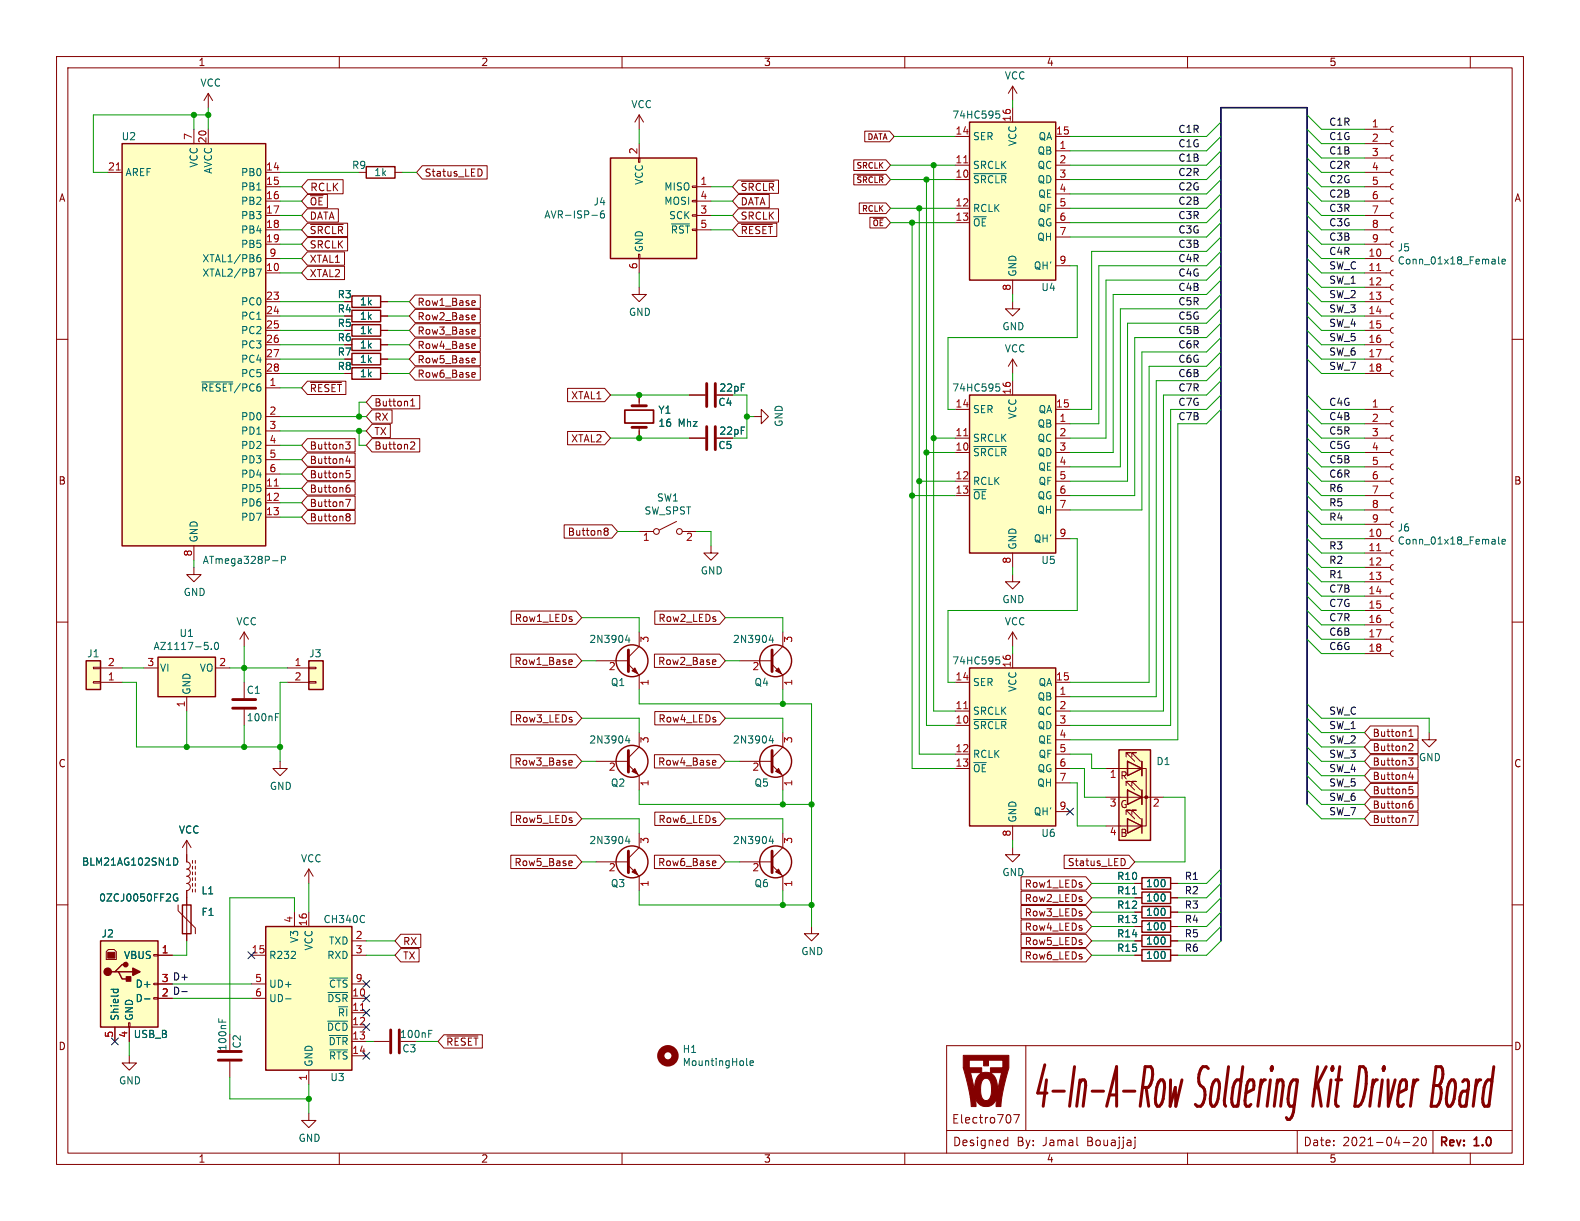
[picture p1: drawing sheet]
<svg xmlns="http://www.w3.org/2000/svg" width="279mm" height="216mm" viewBox="0 0 279 216" stroke-linecap="round" stroke-linejoin="round" font-family="sans-serif">
<g fill="none" stroke="#840000" stroke-width=".18">
<path d="M10 10h259.4v195.9h-259.4zM12 12h255.4v191.9h-255.4zM36.8 16.5l-.7 1.3M36.8 16.5v2.6M36.8 16.5l.8 1.3M60 10v2M110 10v2M160 10v2M179.1 15.2v2.6M179.1 19.1v2.5M179.1 15.2l-.8 1.3M179.1 15.2l.7 1.3"/>
<path d="M210 10v2M260 10v2M19 30.5h2.6M34.3 22.9v2.5M36.8 22.9v2.5M47 30.5h2.5M47 33h2.5M47 38.1h2.5M47 35.6h2.5M54.4 39.5h7.1v2.3h-7.1l-1.1-1.2zM54.4 36.9h5.4v2.4h-5.4l-1.1-1.2zM54.4 34.4h3.5v2.3h-3.5l-1.1-1.1z"/>
<path d="M54.4 31.8h6.3v2.5h-6.3l-1.1-1.3zM54.9 39.7h5.8M69.8 30.5h1.3M74.7 29.3h11.4v2.4h-11.4l-1-1.2zM84.8 29.9a.68 .68 0 0 1 .5 .6 .68 .68 0 0 1-.5 .7M112.9 27.9h.3v.8h-.3zM113 20.3v2.6M113 25.4v2.5M113 20.3l-.7 1.3M113 20.3l.8 1.3M122.4 38h.8v.2h-.8zM122.4 35.4h.8v.3h-.8z"/>
<path d="M122.4 32.9h.8v.2h-.8zM123.2 33h2.5M123.2 38.1h2.5M123.2 35.6h2.5M130.6 34.4h5.4v2.3h-5.4l-1.1-1.1zM130.6 31.8h7.1v2.4h-7.1l-1.1-1.2zM130.6 39.5h6.8v2.3h-6.8l-1.1-1.2zM130.6 36.9h7.1v2.4h-7.1l-1.1-1.2zM131.1 32.1h5.8M131.1 39.7h5.5M151 28.3h5.7l.8 .9-.8 1h-5.7zM151 30.8h5.7l.8 1-.8 .9h-5.7z"/>
<path d="M151.6 31h4.6M151.9 35.9h4.8l.8 .9-.8 1h-4.8zM152.9 23.2h4.4l.8 .9-.8 1h-4.4zM153.8 38.4h2.9l.8 1-.8 .9h-2.9zM168.9 31.8h2.5M168.9 29.2h2.5M168.9 36.8h2.5M168.9 39.4h2.5M168.9 24.1h2.5M186.7 26.7h2.5M186.7 31.8h2.5M186.7 29.2h2.5"/>
<path d="M186.7 36.8h2.5M186.7 39.4h2.5M186.7 24.1h2.5M186.7 34.3h2.5M241.3 30.5h4.6M241.3 33h4.6M241.3 38.1h4.6M241.3 35.6h4.6M241.3 27.9h4.6M241.3 25.4h4.6M241.3 22.9h4.6M246.4 37.6l-.4 .1-.1 .4 .1 .4 .4 .1"/>
<path d="M246.4 35.1l-.4 .1-.1 .3 .1 .4 .4 .2M246.4 32.5l-.4 .1-.1 .4 .1 .4 .4 .1M246.4 30l-.4 .1-.1 .4 .1 .3 .4 .2M246.4 27.4l-.4 .2-.1 .3 .1 .4 .4 .1M246.4 24.9l-.4 .1-.1 .4 .1 .4 .4 .1M246.4 22.4l-.4 .1-.1 .3 .1 .4 .4 .2M10 60h2M47 55.9h2.5M47 58.4h2.5M47 40.6h2.5M47 53.3h2.5M47 48.3h2.5"/>
<path d="M47 45.7h2.5M47 43.2h2.5M54.4 44.5h6.5v2.4h-6.5l-1.1-1.2zM54.4 42h7.1v2.4h-7.1l-1.1-1.2zM54.4 47.1h6.5v2.3h-6.5l-1.1-1.1zM67.3 55.9h1.3M67.3 58.4h1.3M67.3 53.3h1.3M73.4 54.7h11.5v2.4h-11.5l-1-1.2zM73.4 52.2h11.5v2.3h-11.5l-1-1.2zM73.4 59.8h11.5v2.3h-11.5l-1-1.1zM73.4 57.2h11.5v2.4h-11.5l-1-1.2z"/>
<path d="M83.6 53.2h.4v.3l-.6 .1M83.6 55.7l.4 .1v.2l-.6 .1M83.6 58.2l.4 .1v.2l-.6 .2M84 56.5l-.4 .1M84 53.9l-.4 .1M84 59l-.4 .1M112.9 45h.3v.7h-.3zM113 50.8v1.3h1.3l-1.3 1.2-1.2-1.2h1.2M113 45.7v2.6M123.2 40.6h2.5M179.1 53.3v1.3h1.2l-1.2 1.3-1.3-1.3h1.3M179.1 49.5v2.6"/>
<path d="M186.7 41.9h2.5M186.7 47h2.5M241.3 55.9h4.6M241.3 58.4h4.6M241.3 40.6h4.6M241.3 53.3h4.6M241.3 50.8h4.6M241.3 48.3h4.6M241.3 45.7h4.6M241.3 43.2h4.6M246.4 57.9l-.4 .1-.1 .4 .1 .4 .4 .1M246.4 55.4l-.4 .1-.1 .4 .1 .3 .4 .2"/>
<path d="M246.4 52.8l-.4 .2-.1 .3 .1 .4 .4 .1M246.4 50.3l-.4 .1-.1 .4 .1 .4 .4 .1M246.4 47.8l-.4 .1-.1 .3 .1 .4 .4 .2M246.4 45.2l-.4 .1-.1 .4 .1 .4 .4 .1M246.4 42.7l-.4 .1-.1 .4 .1 .3 .4 .2M246.4 40.1l-.4 .2-.1 .3 .1 .4 .4 .1M267.4 60h2M47 61h2.5M47 63.5h2.5M47 66h2.5M47 68.6h2.5M47 73.7h2.5"/>
<path d="M47 76.2h2.5M47 78.7h2.5M54.4 77.6h8.4v2.3h-8.4l-1.1-1.2zM54.4 67.4h6.8v2.4h-6.8l-1.1-1.2zM54.9 67.6h5.5M61.1 78.1h.8l-.4 .5 .3 .1 .1 .5-.2 .2h-.4M65.8 77.6h8.4v2.3h-8.4l-1-1.2zM65.8 69.9h8.4v2.4h-8.4l-1-1.2zM65.8 75h3.2v2.4h-3.2l-1-1.2zM65.8 72.5h3.5v2.3h-3.5l-1-1.1zM67.3 61h1.3M67.3 63.5h1.3"/>
<path d="M67.3 66h1.3M72.6 71.8h.7M72.6 70.9l.4-.4v1.3M72.7 78.2l.4-.1 .2 .4-.7 .9h.7M73.4 62.3h11.5v2.4h-11.5l-1-1.2zM73.4 64.9h11.5v2.3h-11.5l-1-1.2zM83.6 63.3l.4 .1v.2l-.6 .1M83.6 60.8h.4v.3l-.6 .1M83.6 65.9h.4v.3l-.6 .1M84 64.1l-.4 .1M84 66.6l-.4 .1M84 61.6h-.4"/>
<path d="M100.4 76.3h6.5l1 1.2-1 1.1h-6.5zM100.4 68.7h6.5l1 1.2-1 1.1h-6.5zM113 69.9v1.9M113 75.6v1.9M121.9 77.5h2.8M121.9 69.9h2.8M133.3 73.7h1.3v-1.3l1.3 1.3-1.3 1.2v-1.2M168.9 77.5h2.5M168.9 72.4h2.5M179.1 63.5l-.8 1.3M179.1 63.5v2.5M179.1 67.3v2.6"/>
<path d="M179.1 63.5l.7 1.3M186.7 77.5h2.5M186.7 74.9h2.5M186.7 72.4h2.5M241.3 61h4.6M241.3 63.5h4.6M241.3 77.5h4.6M241.3 66h4.6M241.3 74.9h4.6M241.3 72.4h4.6M246.4 65.5l-.4 .2-.1 .3 .1 .4 .4 .1M246.4 63l-.4 .1-.1 .4 .1 .4 .4 .1"/>
<path d="M246.4 60.5l-.4 .1-.1 .3 .1 .4 .4 .2M246.4 79.5l-.4 .1-.1 .4 .1 .4 .4 .1M246.4 77l-.4 .1-.1 .4 .1 .3 .4 .2M246.4 74.4l-.4 .2-.1 .3 .1 .4 .4 .1M246.4 71.9l-.4 .1-.1 .4 .1 .3 .4 .2M34.3 96.5v2.6M47 86.4h2.5M47 88.9h2.5M47 91.4h2.5M47 81.3h2.5M47 83.8h2.5M54.4 87.7h8.4v2.4h-8.4l-1.1-1.2z"/>
<path d="M54.4 90.3h8.4v2.3h-8.4l-1.1-1.2zM54.4 85.2h8.4v2.3h-8.4l-1.1-1.1zM54.4 82.6h8.4v2.4h-8.4l-1.1-1.2zM54.4 80.1h8.4v2.4h-8.4l-1.1-1.2zM61.1 88.3h.9l-.6 1.3M61.2 83.8l.5-.1 .2 .2-.1 .5h-.6M61.2 83.2h.6M61.3 91.3l.1 .1M61.3 90.9l.4-.1 .1 .2 .1 .1-.2 .3M61.3 86.3l.4-.1 .2 .3-.1 .5h-.5M61.4 91.4h.3M61.4 91.4h-.1"/>
<path d="M61.5 80.6l-.3 .9h.8M61.7 91.4l.2 .2-.1 .4-.1 .1-.4-.1M61.8 85.8h-.4l-.2 .3M61.8 81.1v.9M99.8 92.8h8.4l1 1.2-1 1.2h-8.4zM106.9 93.9h.2M106.9 93.4h.4l.2 .1v.2l-.2 .2M107.1 93.9h.2M107.1 93.9l-.2 .1M107.3 93.9l.2 .3v.3l-.2 .2-.4-.1M113 94h2.6M119.6 92.2l-3 1.5"/>
<path d="M120.6 94h2.6M125.7 96.5v1.3h1.3l-1.3 1.3-1.2-1.3h1.2M168.9 87.6h2.5M168.9 85.1h2.5M168.9 80h2.5M179.1 97.8v2.5M186.7 95.3h2.5M186.7 90.2h2.5M186.7 87.6h2.5M186.7 85.1h2.5M186.7 82.6h2.5M186.7 80h2.5"/>
<path d="M241.3 97.8h4.6M241.3 95.3h4.6M241.3 92.7h4.6M241.3 90.2h4.6M241.3 87.6h4.6M241.3 85.1h4.6M241.3 82.6h4.6M241.3 80h4.6M246.4 99.8l-.4 .2-.1 .3 .1 .4 .4 .1M246.4 97.3l-.4 .1-.1 .4 .1 .3 .4 .2M246.4 94.7l-.4 .2-.1 .3 .1 .4 .4 .2M246.4 92.2l-.4 .1-.1 .4 .1 .4 .4 .1"/>
<path d="M246.4 89.7l-.4 .1-.1 .4 .1 .3 .4 .2M246.4 87.1l-.4 .2-.1 .3 .1 .4 .4 .1M246.4 84.6l-.4 .1-.1 .4 .1 .3 .4 .2M246.4 82l-.4 .2-.1 .3 .1 .4 .4 .2M10 110h2M16.5 118h1.3v.2h-1.3zM17.8 118.1h3.8M25.4 118.1h2.5M34.3 100.3v1.3h1.3l-1.3 1.3-1.3-1.3h1.3M38.1 118.1h2.5M43.2 111.8l-.8 1.2M43.2 111.8v2.5"/>
<path d="M43.2 111.8l.7 1.2M50.8 118.1h3.8M54.6 118h1.3v.2h-1.3zM90.3 115.7h11.6l1 1.1-1 1.2h-11.6zM90.4 108h11.5l1 1.2-1 1.2h-11.5zM101 116.7l.2 .3-.6 .1M101.1 117.4l-.1 .1M105.4 116.8h5.7M111.1 117.5l1.9 1.9v2.5M113 111.8v2.5l-1.9 1.9M115.7 115.7h11.6l1 1.1-1 1.2h-11.6zM115.8 108h11.5l1 1.2-1 1.2h-11.5z"/>
<path d="M126.4 116.7l.2 .3-.6 .1M126.5 117.4l-.1 .1M130.8 116.8h5.7M136.5 117.5l1.9 1.9v2.5M138.4 111.8v2.5l-1.9 1.9M179.1 101.6v1.3h1.2l-1.2 1.2-1.3-1.2h1.3M179.1 111.8v2.5M179.1 115.6v2.5M179.1 111.8l-.8 1.2M179.1 111.8l.7 1.2M241.3 115.6h4.6M241.3 113h4.6"/>
<path d="M241.3 110.5h4.6M241.3 108h4.6M241.3 105.4h4.6M241.3 102.9h4.6M241.3 100.3h4.6M246.4 115.1l-.4 .1-.1 .4 .1 .3 .4 .2M246.4 112.5l-.4 .2-.1 .3 .1 .4 .4 .1M246.4 110l-.4 .1-.1 .4 .1 .3 .4 .2M246.4 107.4l-.4 .2-.1 .3 .1 .4 .4 .2M246.4 104.9l-.4 .1-.1 .4 .1 .4 .4 .1M246.4 102.4l-.4 .1-.1 .4 .1 .3 .4 .2M267.4 110h2"/>
<path d="M16.5 120.5h1.3v.3h-1.3zM17.8 120.7h3.8M33 123.2v2.5M43.2 120.7v2.7M43.2 125.5v2.8M49.5 134.6v1.3h1.3l-1.3 1.3-1.2-1.3h1.2M50.8 120.7h3.8M54.6 120.5h1.3v.3h-1.3zM90.3 133.4h11.6l1 1.2-1 1.2h-11.6zM90.4 125.8h11.5l1 1.2-1 1.2h-11.5zM101 134.4l.2 .3-.6 .2M101.1 135.2l-.1 .1"/>
<path d="M105.4 134.6h5.7M111.1 135.3l1.9 1.9v2.5M113 129.5v2.6l-1.9 1.9M115.7 133.4h11.6l1 1.2-1 1.2h-11.6zM115.8 125.8h11.5l1 1.2-1 1.2h-11.5zM126.4 134.4l.2 .3-.6 .2M126.5 135.2l-.1 .1M130.8 134.6h5.7M136.5 135.3l1.9 1.9v2.5M138.4 129.5v2.6l-1.9 1.9M168.9 120.7h2.5M168.9 128.3h2.5"/>
<path d="M168.9 125.7h2.5M168.9 133.4h2.5M168.9 135.9h2.5M186.7 120.7h2.5M186.7 123.2h2.5M186.7 128.3h2.5M186.7 125.7h2.5M186.7 133.4h2.5M186.7 135.9h2.5M186.7 130.8h2.5M186.7 138.4h2.5M195.6 135.9h7.1v10.2h-1"/>
<path d="M199.1 138.9v-.7h.8h-.8l1.6 1.5M199.1 133.9v-.8h.8h-.8l1.6 1.5M199.4 139.7v2.5zM199.4 139.7h.1M199.4 134.6v2.6zM199.4 134.6h.1M200.2 138.9v-.7h.7h-.7l1.5 1.5M200.2 133.9v-.8h.7h-.7l1.5 1.5M201.9 139.7v2.5M201.9 134.6v2.6M242.3 136h8.5v2.3h-8.5l-1-1.1zM242.3 138.5h8.5v2.4h-8.5l-1-1.2z"/>
<path d="M242.3 133.4h8.5v2.4h-8.5l-1-1.2zM242.3 130.9h8.5v2.4h-8.5l-1-1.2zM242.3 128.4h8.5v2.3h-8.5l-1-1.2zM249.1 134h.8l-.5 .5 .4 .1 .1 .4-.3 .3h-.3M249.1 130.2h.8M249.1 129.3l.4-.4v1.3M249.2 131.5h.4l.3 .3-.8 1h.8M249.2 139.6h.4l.3 .2-.2 .5h-.5M249.2 139.1h.6M249.4 136.5l-.3 .9h.8M249.7 137v.8M252.7 129.5v1.3h1.3l-1.3 1.3-1.2-1.3h1.2"/>
<path d="M10 160h2M33 148.6v3.8a.64 .64 0 0 1 .7 .6 .64 .64 0 0 1-.7 .7 .64 .64 0 0 1 .7 .6 .64 .64 0 0 1-.7 .6 .64 .64 0 0 1 .7 .7 .64 .64 0 0 1-.7 .6 .64 .64 0 0 1 .7 .6 .64 .64 0 0 1-.7 .7v8.9M33 148.6l-.7 1.3M33 148.6l.8 1.3M34 152.1v.6M34 153.2v.5M34 154.2v.5M34 155.2v.5M34 156.2v.5M34 157.2v.5M34.5 152.1v.6M34.5 153.2v.5"/>
<path d="M34.5 154.2v.5M34.5 155.2v.5M34.5 156.2v.5M34.5 157.2v.5M54.6 153.7l-.8 1.2M54.6 153.7v2.5M54.6 153.7l.8 1.2M90.3 151.2h11.6l1 1.2-1 1.2h-11.6zM90.4 143.6h11.5l1 1.2-1 1.2h-11.5zM101 152.2l.2 .3-.6 .1M101.1 153l-.1 .1M105.4 152.4h5.7"/>
<path d="M111.1 153l1.9 1.9v2.6M113 147.3v2.6l-1.9 1.9M115.7 151.2h11.6l1 1.2-1 1.2h-11.6zM115.8 143.6h11.5l1 1.2-1 1.2h-11.5zM126.4 152.2l.2 .3-.6 .1M126.5 153l-.1 .1M130.8 152.4h5.7M136.5 153l1.9 1.9v2.6M138.4 147.3v2.6l-1.9 1.9M179.1 149.9v1.2h1.2l-1.2 1.3-1.3-1.3h1.3M179.1 146.1v2.5M180.6 155h11.4l1 1.2-1 1.2h-11.4z"/>
<path d="M180.6 157.6h11.4l1 1.2-1 1.1h-11.4zM186.7 143.5h2.5M188.2 151.2h11.4l1.1 1.2-1.1 1.2h-11.4zM195.6 146.1h6.3M195.6 141h10.1M198.7 151.9l.3 .4-.3 .7M199.1 144v-.7h.8h-.8l1.6 1.5M200.2 144v-.7h.7h-.7l1.5 1.5M200.7 156.2h1.2M200.7 158.8h1.2M207 156.2h1.3M207 158.8h1.3"/>
<path d="M242.3 141.1h8.5v2.3h-8.5l-1-1.2zM242.3 143.6h8.5v2.4h-8.5l-1-1.2zM249.1 144.2h.8l-.5 1.3M249.3 142.2l.3-.1 .3 .3-.2 .4h-.4M249.7 141.6l-.3 .1-.2 .2M267.4 160h2M19.2 167.9h1l.4 .4v1.4h-1.8v-1.4zM27.2 176.4h.7v.3h-.7zM27.2 173.9h.7v.2h-.7zM27.2 168.8h.7v.2h-.7zM27.9 168.9h2.6M27.9 176.5h2.6"/>
<path d="M27.9 174h2.6M31.5 160v1l3 3.1v1M44.4 168.9h2.6M44.4 176.5h2.6M44.4 174h2.6M52.1 161.3v2.5M54.6 161.3v2.5M62.2 166.4h2.6M62.2 168.9h2.6M62.2 176.5h2.6M62.2 174h2.6M62.2 179.1h2.6"/>
<path d="M70.9 167.7h3.2v2.4h-3.2l-1.1-1.2zM70.9 165.2h3.5v2.3h-3.5l-1.1-1.1zM143.5 163.8v1.3h1.3l-1.3 1.3-1.3-1.3h1.3M180.6 165.2h11.4l1 1.2-1 1.1h-11.4zM180.6 160.1h11.4l1 1.2-1 1.2h-11.4zM180.6 162.7h11.4l1 1.1-1 1.2h-11.4zM180.6 167.7h11.4l1 1.2-1 1.2h-11.4zM200.7 166.4h1.2M200.7 163.8h1.2M200.7 161.3h1.2M200.7 168.9h1.2M207 166.4h1.3"/>
<path d="M207 163.8h1.3M207 161.3h1.3M207 168.9h1.3M20.3 181.6v2.6M22.7 180.8h.3v.8h-.3zM22.9 186.7v1.3h1.2l-1.2 1.2-1.3-1.2h1.3M22.9 181.6v2.6M40.6 187.7v2.8M54.6 196.9v1.2h1.3l-1.3 1.3-1.3-1.3h1.3M54.6 189.2v2.6M62.2 184.2h2.6M62.2 181.6h2.6"/>
<path d="M62.2 186.7h2.6M66 184.2h2.8M78.5 183h6.8v2.3h-6.8l-1-1.1zM79 183.2h5.5M167.4 199.9h100M181.4 184.9v15M229.4 199.9v4M253.4 199.9v4M267.4 184.9h-100v19M60 203.9v2M110 203.9v2M160 203.9v2"/>
<path d="M177.8 201.6l.4 .1M178.2 202.5l-.4 .1M178.2 201.1v1.5M190.4 202.4l.2 .2M200.7 201.1v.1M200.7 201.6v1.3l-.3 .2M210 203.9v2M250.7 201.7l-.8 .9h.9M251.4 202l.1 .4 .2 .2 .4-.2 .1-.4M260 203.9v2"/>
<circle cx="116.1" cy="94" r=".51"/>
<circle cx="120.1" cy="94" r=".51"/>
</g>
<path d="M205.6 190.9l.2 .4a6.3 6.3 0 0 1-.3 3.6M207 190.9l-.1 4.7 .9-3.3 .1 3.3 1.1-4.7" fill="none" stroke="#840000" stroke-width=".53"/>
<g fill="#840000" stroke="#840000" stroke-width=".18">
<path d="M170.3 186.6h8.1v2.2l-1.1 4.3-.3 2.6h-.9l.1-1.6a1.9 1.9 0 0 1-1.8 1.6 1.9 1.9 0 0 1-1.9-1.6l.1 1.6h-.9l-.1-1.7h.9h-.9l-1.3-5.2h3.3v.9h-2l.7 3.4v-.5h1.1l.1 .9a.9 .9 0 0 0 .3 .9 .9 .9 0 0 0 1 .1l.3-.5h1.2h-1.2a3.8 3.8 0 0 0-.3-3.2 .89 .89 0 0 0-.9 0 .89 .89 0 0 0-.4 .9l-.1 .9h-1.1a3.3 3.3 0 0 1 1.2-2.8 1.98 1.98 0 0 1 2.8 1.9l.1 1.4 .7-3.4h-2v-.9h2.2v-1.3h-2.5v1h-.9v-1h-2.5v1.3h-1.1z"/>
<path d="M111.8 154.2l.5-.5 .5 1z"/>
<path d="M137.2 154.2l.5-.5 .5 1z"/>
<path d="M137.2 136.4l.5-.5 .5 1z"/>
<path d="M19 168.4h1.3v1h-1.3z"/>
<path d="M111.8 136.4l.5-.5 .5 1z"/>
<path d="M137.2 118.6l.5-.5 .5 1z"/>
<path d="M111.8 118.6l.5-.5 .5 1z"/>
<circle cx="202.7" cy="141" r=".25"/>
</g>
<g fill="none" stroke="#840000" stroke-width=".51">
<path d="M111.8 71.8h2.5M111.8 75.6h2.5M125 67.8v4.1M125 75.4v4.1M126.5 67.8v4.1M126.5 75.4v4.1M111.1 114.9v3.8M136.5 114.9v3.8M41.1 125.2h4.1M41.1 123.7h4.1M111.1 132.7v3.8M136.5 132.7v3.8"/>
<path d="M111.1 150.5v3.8M136.5 150.5v3.8M38.6 187.5h4.1M38.6 185.9h4.1M69.1 182.1v4.1M70.6 182.1v4.1"/>
</g>
<g fill="none" stroke="#840000" stroke-width=".25">
<path d="M21.6 25.4h25.4v71.1h-25.4zM64.8 29.5h5v2h-5zM107.9 27.9h15.3v17.8h-15.3zM171.4 21.6h15.3v27.9h-15.3zM62.2 54.9h5.1v2h-5.1zM62.2 57.4h5.1v2h-5.1zM62.2 59.9h5.1v2.1h-5.1zM62.2 52.3h5.1v2.1h-5.1zM62.2 62.5h5.1v2h-5.1zM62.2 65h5.1v2.1h-5.1zM171.4 69.9h15.3v27.9h-15.3zM15.2 116.8h2.6v5.1h-2.6z"/>
<path d="M27.9 116.2h10.2v7h-10.2zM54.6 116.8h2.5v5.1h-2.5zM171.4 118.1h15.3v28h-15.3zM197.9 132.6h5.6v16h-5.6zM199.4 139.7l2.5 1.3-2.5 1.2zM199.4 134.6l2.5 1.3-2.5 1.3zM201.9 134.6v2.6M201.9 139.7v2.5M199.4 144.8l2.5 1.3-2.5 1.2zM201.9 155.2h5.1v2h-5.1zM201.9 157.7h5.1v2.1h-5.1zM201.9 144.8v2.5"/>
<path d="M17.8 166.4h10.1v15.2h-10.1zM20.3 171.8h.7l.6 1.3h1.3M21 171.8h2.5M22.2 170.6h-.6l-1.3 1.2h-.6M32.3 160h1.5v5.1h-1.5zM47 163.8h15.2v25.4h-15.2zM201.9 165.4h5.1v2h-5.1zM201.9 162.8h5.1v2h-5.1zM201.9 160.3h5.1v2h-5.1zM201.9 167.9h5.1v2h-5.1z"/>
<circle cx="111.8" cy="116.8" r="2.82"/>
<circle cx="137.2" cy="116.8" r="2.82"/>
<circle cx="111.8" cy="134.6" r="2.82"/>
<circle cx="137.2" cy="134.6" r="2.82"/>
<circle cx="111.8" cy="152.4" r="2.82"/>
<circle cx="137.2" cy="152.4" r="2.82"/>
</g>
<g fill="none" stroke="#006464" stroke-width=".18">
<path d="M176.1 19.6h.6M104.7 38.1h.9M106.8 37.3h-.4a.86 .86 0 0 0 0 1.3l.4-.2 .1-.4-.2-.2h-.4l-.1 .2M118.8 39.6h3.1M172.2 30.7h5.8M176.3 20.1h.3l.2 .3-.1 .4-.4 .1M45.4 47.6h.8l-.5 1.2M45.5 45.6l.4-.1 .2 .3-.1 .4h-.5M46 45l-.3 .1-.2 .2M265 45.4v1.1l.2 .2M265.6 46.3l.6-.2v-.2l-.4-.1-.2 .2 .1 .6h.5M35.7 67.5h5.5"/>
<path d="M172.2 79h5.8M176.1 67.9h.6M176.3 68.4h.3l.2 .2-.1 .5-.4 .1M48.2 99.2h1M49.8 99h.6l.1-.2-.1-.3-.6-.1v1.2M265 94.9v1.1l.2 .2M265.6 95.8l.6-.1v-.3h-.4l-.2 .1 .1 .7h.5M37.4 114.7v.2M38.1 113.6h.1a.68 .68 0 0 1 .5 .6 .68 .68 0 0 1-.5 .7 .84 .84 0 0 1-.1-1.3zM110.9 112.3l-.3 .9h.8M111.2 112.8v.8M136.3 112.3l-.3 .9h.8"/>
<path d="M136.6 112.8v.8M176.1 116.1h.6M176.3 116.6h.3l.2 .3-.1 .5h-.4M48.7 126.2h.6M110.9 130.1l-.3 .9h.8M111.2 130.5v.9M136.3 130.1l-.3 .9h.8M136.6 130.5v.9M172.2 127.2h5.8M30.7 151.7a.64 .64 0 0 1 .7 .6 .64 .64 0 0 1-.7 .7M31.4 158.1a.59 .59 0 0 0-.8 .6 .59 .59 0 0 0 .8 .6v-.5h-.2M110.9 147.8l-.3 .9h.8"/>
<path d="M111.2 148.3v.9M136.3 147.8l-.3 .9h.8M136.6 148.3v.9M19.6 174.9h1.3M20.1 174.9v.4M20.8 174.9l.1 .4M25.6 176.6h.9M50.5 176.6h1M58 175.5h3.5M58.3 172.9h3.2M38.7 180.1v.6M57.9 180.6h3.6"/>
<path d="M58.2 183.1h3.3M58.3 185.6h3.2M75.8 182.2h.6M132.1 188.4h.1M132.6 188l.6-.1v-.3h-.4l-.2 .1 .1 .7h.5"/>
</g>
<path d="M110.5 72.5h5.1v2.3h-5.1z" fill="none" stroke="#840000" stroke-width=".3"/>
<g fill="#ffffc2" stroke="#ffffc2" stroke-width=".18">
<path d="M15.2 116.8h2.6v5.1h-2.6z"/>
<path d="M107.9 27.9h15.3v17.8h-15.3z"/>
<path d="M27.9 116.2h10.2v7h-10.2z"/>
<path d="M54.6 116.8h2.5v5.1h-2.5z"/>
<path d="M171.4 118.1h15.3v28h-15.3z"/>
<path d="M17.8 166.4h10.1v15.2h-10.1z"/>
<path d="M21.6 25.4h25.4v71.1h-25.4z"/>
<path d="M197.9 132.6h5.6v16h-5.6z"/>
<path d="M171.4 69.9h15.3v27.9h-15.3z"/>
<path d="M47 163.8h15.2v25.4h-15.2z"/>
<path d="M171.4 21.6h15.3v27.9h-15.3z"/>
</g>
<path d="M20.6 30.1h.7M170.4 28.8h.7M243.4 47.8h.8M170.4 77.1h.7M48.5 85.9h.7M243.4 97.4h.8M170.4 125.3h.7M63.7 178.7h.8" fill="none" stroke="#a90000" stroke-width=".18"/>
<g fill="#840000" stroke="#840000" stroke-width=".25">
<path d="M23.5 171.2l1.3 .6-1.3 .7z"/>
<path d="M22.4 172.7h.7v.8h-.7z"/>
<circle cx="19" cy="171.8" r=".63"/>
<circle cx="22.2" cy="170.6" r=".38"/>
</g>
<circle cx="118.1" cy="186.7" r="1.27" fill="none" stroke="#840000" stroke-width="1.3"/>
<path d="M32.2 175.3h.9" fill="none" stroke="#0f0f0f" stroke-width=".18"/>
<path d="M231.1 142.2v-123.1h-15.2v147.3" fill="none" stroke="#000084" stroke-width=".3"/>
<g fill="none" stroke="#009600" stroke-width=".18">
<path d="M36.8 19.1v3.8M179.1 17.8v1.3M34.3 20.3v2.6M36.8 20.3h-20.3v10.2h2.5M49.5 38.1h3.8M49.5 35.6h3.8M49.5 33h3.8M49.5 30.5h14M71.1 30.5h2.6M113 22.9v2.5M125.7 38.1h3.8M125.7 35.6h3.8"/>
<path d="M125.7 33h3.8M157.5 29.2h11.4M157.5 36.8h11.4M157.5 31.8h11.4M157.5 39.4h11.4M158.1 24.1h10.8M161.3 39.4v96.5h7.6M162.6 36.8v96.6h6.3M163.8 31.8v96.5h5.1M165.1 29.2v96.5h3.8M215.9 26.7l-2.5 2.5h-24.2M215.9 39.4l-2.5 2.5h-24.2"/>
<path d="M215.9 34.3l-2.5 2.5h-24.2M215.9 29.2l-2.5 2.6h-24.2M215.9 21.6l-2.5 2.5h-24.2M215.9 36.8l-2.5 2.6h-24.2M215.9 31.8l-2.5 2.5h-24.2M215.9 24.1l-2.5 2.6h-24.2M231.1 35.6l2.6 2.5h7.6M231.1 38.1l2.6 2.5h7.6M231.1 33l2.6 2.6h7.6M231.1 30.5l2.6 2.5h7.6M231.1 27.9l2.6 2.6h7.6M231.1 20.3l2.6 2.6h7.6"/>
<path d="M231.1 22.9l2.6 2.5h7.6M231.1 25.4l2.6 2.5h7.6M49.5 40.6h3.8M49.5 53.3h11.5M49.5 58.4h11.5M49.5 45.7h3.8M49.5 43.2h3.8M49.5 48.3h3.8M49.5 55.9h11.5M68.6 53.3h3.8M68.6 58.4h3.8M68.6 55.9h3.8"/>
<path d="M113 48.3v2.5M125.7 40.6h3.8M179.1 52.1v1.2M189.2 47h1.3v12.7h-22.9v12.7h1.3M215.9 47l-2.5 2.5h-17.8v28h-6.4M215.9 41.9l-2.5 2.6h-20.4v27.9h-3.8M215.9 59.7l-2.5 2.5h-11.5v28h-12.7M215.9 44.5l-2.5 2.5h-19.1v27.9h-5.1M215.9 54.6l-2.5 2.6h-14v27.9h-10.2M215.9 57.2l-2.5 2.5h-12.7v27.9h-11.5M215.9 49.5l-2.5 2.6h-16.6v27.9h-7.6M215.9 52.1l-2.5 2.5h-15.3v28h-8.9"/>
<path d="M231.1 50.8l2.6 2.5h7.6M231.1 58.4l2.6 2.6h7.6M231.1 55.9l2.6 2.5h7.6M231.1 43.2l2.6 2.5h7.6M231.1 40.6l2.6 2.6h7.6M231.1 45.7l2.6 2.6h7.6M231.1 53.3l2.6 2.6h7.6M231.1 48.3l2.6 2.5h7.6M49.5 66h11.5M49.5 63.5h11.5M49.5 73.7h15.3M49.5 76.2h15.3"/>
<path d="M49.5 78.7h3.8M49.5 68.6h3.8M49.5 61h11.5M63.5 76.2v2.5h1.3M64.8 71.1h-1.3v2.6M68.6 66h3.8M68.6 63.5h3.8M68.6 61h3.8M107.9 69.9h14M107.9 77.5h14M129.5 69.9h2.6v7.6h-2.6M132.1 73.7h1.2"/>
<path d="M165.1 77.5h3.8M179.1 66v1.3M215.9 67.3l-2.5 2.6h-7.7v55.8h-16.5M215.9 62.2l-2.5 2.6h-10.2v55.9h-14M215.9 69.9l-2.5 2.5h-6.4v55.9h-17.8M215.9 72.4l-2.5 2.5h-5.1v55.9h-19.1M215.9 64.8l-2.5 2.5h-8.9v55.9h-15.3M231.1 63.5l2.6 2.5h7.6M231.1 61l2.6 2.5h7.6M231.1 74.9l2.6 2.6h7.6M231.1 72.4l2.6 2.5h7.6M231.1 77.5l2.6 2.5h7.6"/>
<path d="M231.1 69.9l2.6 2.5h7.6M34.3 99.1v1.2M49.5 88.9h3.8M49.5 86.4h3.8M49.5 91.4h3.8M49.5 83.8h3.8M49.5 81.3h3.8M109.2 94h3.8M123.2 94h2.5v2.5M161.3 87.6h7.6M162.6 85.1h6.3M163.8 80h5.1"/>
<path d="M189.2 95.3h1.3v12.7h-22.9v12.7h1.3M231.1 87.6l2.6 2.6h7.6M231.1 82.6l2.6 2.5h7.6M231.1 80l2.6 2.6h7.6M231.1 85.1l2.6 2.5h7.6M231.1 92.7l2.6 2.6h7.6M231.1 90.2l2.6 2.5h7.6M231.1 97.8l2.6 2.5h7.6M231.1 95.3l2.6 2.5h7.6M21.6 118.1h3.8M40.6 118.1h10.2M43.2 114.3v6.4"/>
<path d="M102.9 109.2h10.1v2.6M102.9 116.8h2.5M128.3 116.8h2.5M128.3 109.2h10.1v2.6M179.1 100.3v1.3M179.1 114.3v1.3M231.1 105.4l2.6 2.6h7.6M231.1 108l2.6 2.5h7.6M231.1 100.3l2.6 2.6h7.6M231.1 102.9l2.6 2.5h7.6M231.1 110.5l2.6 2.5h7.6M231.1 113l2.6 2.6h7.6"/>
<path d="M21.6 120.7h2.5v11.4h25.4M33 125.7v6.4M43.2 128.3v3.8M50.8 120.7h-1.3v13.9M102.9 127h10.1v2.5M102.9 134.6h2.5M113 121.9v2.6h30.5v39.3M113 139.7v2.5h30.5M128.3 127h10.1v2.5M128.3 134.6h2.5M138.4 121.9v2.6M138.4 139.7v2.5"/>
<path d="M189.2 135.9h2.6v5.1h3.8M189.2 133.4h3.8v2.5h2.6M189.2 138.4h1.3v7.7h5.1M231.1 129.5l2.6 2.6h7.6M231.1 124.5l2.6 2.5h19v2.5M231.1 132.1l2.6 2.5h7.6M231.1 139.7l2.6 2.5h7.6M231.1 127l2.6 2.5h7.6M231.1 134.6l2.6 2.6h7.6M231.1 137.2l2.6 2.5h7.6M54.6 156.2v5.1M102.9 144.8h10.1v2.5"/>
<path d="M102.9 152.4h2.5M113 157.5v2.5h30.5M128.3 144.8h10.1v2.5M128.3 152.4h2.5M138.4 157.5v2.5M179.1 148.6v1.3M193 156.2h7.7M193 158.8h7.7M205.7 141h3.8v11.4h-8.8M215.9 153.7l-2.5 2.5h-5.1M215.9 156.2l-2.5 2.6h-5.1M215.9 158.8l-2.5 2.5h-5.1"/>
<path d="M231.1 142.2l2.6 2.6h7.6M30.5 174h13.9M30.5 176.5h13.9M33 166.4v2.5h-2.5M52.1 161.3v-2.5h-11.5v24.1M64.8 166.4h5M64.8 168.9h5M193 163.8h7.7M193 166.4h7.7M193 168.9h7.7M193 161.3h7.7M215.9 161.3l-2.5 2.5h-5.1"/>
<path d="M215.9 163.8l-2.5 2.6h-5.1M215.9 166.4l-2.5 2.5h-5.1M22.9 184.2v2.5M40.6 190.5v3.8h14M54.6 191.8v5.1M64.8 184.2h1.2M73.7 184.2h3.8"/>
</g>
<g fill="none" stroke="#000084" stroke-width=".18">
<path d="M188.6 142.9l1.2 1.2M189.8 142.9l-1.2 1.2M43.8 168.3l1.3 1.2M45.1 168.3l-1.3 1.2M64.2 173.4l1.2 1.2M64.2 175.9l1.2 1.2M64.2 178.5l1.2 1.2M65.4 173.4l-1.2 1.2M65.4 175.9l-1.2 1.2M65.4 178.5l-1.2 1.2M19.7 183.5l1.2 1.3M20.9 183.5l-1.2 1.3"/>
<path d="M64.2 186.1l1.2 1.2M64.2 181l1.2 1.2M65.4 186.1l-1.2 1.2M65.4 181l-1.2 1.2"/>
</g>
<g fill="#009600" stroke="#009600" stroke-width=".18">
<circle cx="143.5" cy="142.2" r=".46"/>
<circle cx="138.4" cy="142.2" r=".46"/>
<circle cx="138.4" cy="124.5" r=".46"/>
<circle cx="162.6" cy="85.1" r=".46"/>
<circle cx="161.3" cy="87.6" r=".46"/>
<circle cx="132.1" cy="73.7" r=".46"/>
<circle cx="138.4" cy="160" r=".46"/>
<circle cx="143.5" cy="160" r=".46"/>
<circle cx="165.1" cy="29.2" r=".46"/>
<circle cx="163.8" cy="31.8" r=".46"/>
<circle cx="161.3" cy="39.4" r=".46"/>
<circle cx="162.6" cy="36.8" r=".46"/>
<circle cx="165.1" cy="77.5" r=".46"/>
<circle cx="163.8" cy="80" r=".46"/>
<circle cx="33" cy="132.1" r=".46"/>
<circle cx="43.2" cy="118.1" r=".46"/>
<circle cx="43.2" cy="132.1" r=".46"/>
<circle cx="63.5" cy="76.2" r=".46"/>
<circle cx="113" cy="77.5" r=".46"/>
<circle cx="113" cy="69.9" r=".46"/>
<circle cx="63.5" cy="73.7" r=".46"/>
<circle cx="49.5" cy="132.1" r=".46"/>
<circle cx="54.6" cy="194.3" r=".46"/>
<circle cx="34.3" cy="20.3" r=".46"/>
<circle cx="36.8" cy="20.3" r=".46"/>
</g>
<g font-size="9.7" fill="#840000">
<text x="182.4" y="196.6">4-In-A-Row</text>
<text x="211.3" y="196.6">Soldering Kit Driver Board</text>
</g>
<g font-size="2.1" fill="#840000">
<text x="168.3" y="198.8">Electro707</text>
<text x="168.4" y="202.8">Designed</text>
<text x="179.7" y="202.8">By:</text>
<text x="184.3" y="202.8">Jamal</text>
<text x="192.1" y="202.8">Bouajjaj</text>
<text x="230.4" y="202.8">Date:</text>
<text x="237.3" y="202.8">2021-04-20</text>
<text x="254.4" y="203">Rev:</text>
<text x="260.6" y="203">1.0</text>
</g>
<text font-size="1.9" fill="#840000" x="54.8" y="34">RCLK</text>
<g font-size="1.8" fill="#840000">
<text x="35" y="11.8">1</text>
<text x="85" y="11.8">2</text>
<text x="135" y="11.8">3</text>
<text x="185" y="11.8">4</text>
<text x="235" y="11.8">5</text>
<text x="10.4" y="35.8">A</text>
<text x="75" y="31.4">Status_LED</text>
<text x="130.9" y="33.9">~{SRCLR}</text>
<text x="267.8" y="35.8">A</text>
<text x="54.7" y="41.6">~{SRCLR}</text>
<text x="54.7" y="39">DATA</text>
<text x="54.7" y="36.5">~{OE}</text>
<text x="130.9" y="36.5">DATA</text>
<text x="130.9" y="41.6">~{RESET}</text>
<text x="130.9" y="39">SRCLK</text>
<text x="54.7" y="46.6">XTAL1</text>
<text x="54.7" y="44.1">SRCLK</text>
<text x="54.7" y="49.2">XTAL2</text>
<text x="59.7" y="52.9">R3</text>
<text x="59.7" y="55.4">R4</text>
<text x="59.7" y="58">R5</text>
<text x="73.7" y="56.8">Row2_Base</text>
<text x="73.7" y="54.3">Row1_Base</text>
<text x="73.7" y="59.3">Row3_Base</text>
<text x="59.7" y="60.5">R6</text>
<text x="59.7" y="63.1">R7</text>
<text x="59.7" y="65.6">R8</text>
<text x="73.7" y="64.4">Row5_Base</text>
<text x="73.7" y="61.9">Row4_Base</text>
<text x="54.7" y="69.5">~{RESET}</text>
<text x="73.7" y="67">Row6_Base</text>
<text x="101" y="70.8">XTAL1</text>
<text x="127.1" y="69.4">22pF</text>
<text x="66.1" y="72">Button1</text>
<text x="66.1" y="77.1">TX</text>
<text x="66.1" y="74.6">RX</text>
<text x="127.1" y="77">22pF</text>
<text x="54.7" y="79.7">Button3</text>
<text x="54.7" y="82.2">Button4</text>
<text x="66.1" y="79.7">Button2</text>
<text x="101" y="78.4">XTAL2</text>
<text x="10.3" y="85.8">B</text>
<text x="54.7" y="89.8">Button7</text>
<text x="54.7" y="87.3">Button6</text>
<text x="54.7" y="84.7">Button5</text>
<text x="267.7" y="85.8">B</text>
<text x="54.7" y="92.4">Button8</text>
<text x="100.4" y="94.9">Button8</text>
<text x="91" y="110.1">Row1_LEDs</text>
<text x="116.4" y="110.1">Row2_LEDs</text>
<text x="90.9" y="117.8">Row1_Base</text>
<text x="116.3" y="117.8">Row2_Base</text>
<text x="91" y="127.9">Row3_LEDs</text>
<text x="116.4" y="127.9">Row4_LEDs</text>
<text x="242.6" y="130.5">Button1</text>
<text x="10.3" y="135.8">C</text>
<text x="90.9" y="135.5">Row3_Base</text>
<text x="116.3" y="135.5">Row4_Base</text>
<text x="198" y="138">R</text>
<text x="242.6" y="135.5">Button3</text>
<text x="242.6" y="133">Button2</text>
<text x="267.7" y="135.8">C</text>
<text x="198" y="143.1">G</text>
<text x="242.6" y="138.1">Button4</text>
<text x="242.6" y="143.2">Button6</text>
<text x="242.6" y="140.6">Button5</text>
<text x="91" y="145.7">Row5_LEDs</text>
<text x="116.4" y="145.7">Row6_LEDs</text>
<text x="198" y="148.2">B</text>
<text x="242.6" y="145.7">Button7</text>
<text x="90.9" y="153.3">Row5_Base</text>
<text x="116.3" y="153.3">Row6_Base</text>
<text x="188.8" y="153.3">Status_LED</text>
<text x="181.2" y="157.1">Row1_LEDs</text>
<text x="181.2" y="159.7">Row2_LEDs</text>
<text x="71.2" y="167.3">RX</text>
<text x="181.2" y="167.3">Row5_LEDs</text>
<text x="181.2" y="162.2">Row3_LEDs</text>
<text x="181.2" y="164.7">Row4_LEDs</text>
<text x="71.2" y="169.8">TX</text>
<text x="181.2" y="169.8">Row6_LEDs</text>
<text x="10.3" y="185.8">D</text>
<text x="78.8" y="185.1">~{RESET}</text>
<text x="267.7" y="185.8">D</text>
<text x="35" y="205.7">1</text>
<text x="85" y="205.7">2</text>
<text x="135" y="205.7">3</text>
<text x="185" y="205.7">4</text>
<text x="235" y="205.7">5</text>
</g>
<g font-size="1.8" fill="#006464">
<text x="35.4" y="15.5">VCC</text>
<text x="177.6" y="14.2">VCC</text>
<text x="111.6" y="19.3">VCC</text>
<text x="168.3" y="21.1">74HC595</text>
<text x="21.5" y="25">U2</text>
<text x="35.1" y="29.7" transform="rotate(-90 35.1 29.7)">VCC</text>
<text x="172" y="25">SER</text>
<text x="179.9" y="25.9" transform="rotate(-90 179.9 25.9)">VCC</text>
<text x="183.5" y="27.5">QB</text>
<text x="183.6" y="25">QA</text>
<text x="22.1" y="31.3">AREF</text>
<text x="37.7" y="30.8" transform="rotate(-90 37.7 30.8)">AVCC</text>
<text x="42.6" y="31.3">PB0</text>
<text x="42.6" y="33.8">PB1</text>
<text x="62.2" y="30">R9</text>
<text x="66.1" y="31.3">1k</text>
<text x="113.9" y="32.7" transform="rotate(-90 113.9 32.7)">VCC</text>
<text x="117.5" y="33.8">MISO</text>
<text x="172" y="32.6">~{SRCLR}</text>
<text x="172" y="30">SRCLK</text>
<text x="183.5" y="30">QC</text>
<text x="183.5" y="32.6">QD</text>
<text x="183.6" y="35.1">QE</text>
<text x="42.6" y="36.4">PB2</text>
<text x="42.6" y="38.9">PB3</text>
<text x="42.6" y="41.5">PB4</text>
<text x="96.2" y="38.8">AVR-ISP-6</text>
<text x="104.9" y="36.5">J4</text>
<text x="117.5" y="36.4">MOSI</text>
<text x="118.3" y="38.9">SCK</text>
<text x="118.6" y="41.5">~{RST}</text>
<text x="172" y="37.7">RCLK</text>
<text x="172" y="40.2">~{OE}</text>
<text x="183.5" y="40.2">QG</text>
<text x="183.6" y="37.7">QF</text>
<text x="35.8" y="46.5">XTAL1/PB6</text>
<text x="42.6" y="44">PB5</text>
<text x="113.9" y="44.7" transform="rotate(-90 113.9 44.7)">GND</text>
<text x="182.8" y="47.8">QH'</text>
<text x="183.4" y="42.7">QH</text>
<text x="247.1" y="44.6">J5</text>
<text x="247.1" y="46.9">Conn_01x18_Female</text>
<text x="35.8" y="49.1">XTAL2/PB7</text>
<text x="179.9" y="49" transform="rotate(-90 179.9 49)">GND</text>
<text x="184.1" y="51.6">U4</text>
<text x="42.6" y="54.2">PC0</text>
<text x="42.6" y="56.7">PC1</text>
<text x="42.6" y="59.2">PC2</text>
<text x="63.6" y="56.7">1k</text>
<text x="63.6" y="59.2">1k</text>
<text x="63.6" y="54.2">1k</text>
<text x="111.2" y="56">GND</text>
<text x="177.2" y="58.6">GND</text>
<text x="42.6" y="61.8">PC3</text>
<text x="42.6" y="64.3">PC4</text>
<text x="63.6" y="61.8">1k</text>
<text x="63.6" y="64.3">1k</text>
<text x="177.6" y="62.5">VCC</text>
<text x="35.5" y="69.4">~{RESET}/PC6</text>
<text x="42.6" y="66.9">PC5</text>
<text x="63.6" y="66.9">1k</text>
<text x="127" y="71.9">C4</text>
<text x="168.3" y="69.4">74HC595</text>
<text x="42.6" y="74.5">PD0</text>
<text x="42.6" y="77">PD1</text>
<text x="116.4" y="73.3">Y1</text>
<text x="116.4" y="75.6">16</text>
<text x="119.9" y="75.6">Mhz</text>
<text x="138.6" y="75.5" transform="rotate(-90 138.6 75.5)">GND</text>
<text x="172" y="73.2">SER</text>
<text x="179.9" y="74.1" transform="rotate(-90 179.9 74.1)">VCC</text>
<text x="183.5" y="75.8">QB</text>
<text x="183.6" y="73.2">QA</text>
<text x="42.6" y="79.6">PD2</text>
<text x="42.6" y="82.1">PD3</text>
<text x="127" y="79.6">C5</text>
<text x="172" y="80.8">~{SRCLR}</text>
<text x="172" y="78.3">SRCLK</text>
<text x="183.5" y="78.3">QC</text>
<text x="183.5" y="80.8">QD</text>
<text x="183.6" y="83.4">QE</text>
<text x="42.6" y="87.2">PD5</text>
<text x="42.6" y="89.7">PD6</text>
<text x="42.6" y="84.6">PD4</text>
<text x="116.1" y="88.8">SW1</text>
<text x="172" y="85.9">RCLK</text>
<text x="172" y="88.5">~{OE}</text>
<text x="183.5" y="88.5">QG</text>
<text x="183.6" y="85.9">QF</text>
<text x="42.6" y="92.3">PD7</text>
<text x="113.9" y="91.1">SW_SPST</text>
<text x="183.4" y="91">QH</text>
<text x="247.1" y="94.1">J6</text>
<text x="35.1" y="96" transform="rotate(-90 35.1 96)">GND</text>
<text x="35.8" y="99.9">ATmega328P-P</text>
<text x="123.9" y="101.7">GND</text>
<text x="179.9" y="97.3" transform="rotate(-90 179.9 97.3)">GND</text>
<text x="182.8" y="96.1">QH'</text>
<text x="184.1" y="99.9">U5</text>
<text x="247.1" y="96.5">Conn_01x18_Female</text>
<text x="32.4" y="105.5">GND</text>
<text x="177.2" y="106.8">GND</text>
<text x="31.7" y="112.8">U1</text>
<text x="41.7" y="110.7">VCC</text>
<text x="104.1" y="113.9">2N3904</text>
<text x="129.5" y="113.9">2N3904</text>
<text x="177.6" y="110.7">VCC</text>
<text x="15.4" y="116.4">J1</text>
<text x="27.1" y="115.1">AZ1117-5.0</text>
<text x="28.2" y="118.9">VI</text>
<text x="35.3" y="118.9">VO</text>
<text x="54.6" y="116.4">J3</text>
<text x="168.3" y="117.7">74HC595</text>
<text x="33.8" y="122.9" transform="rotate(-90 33.8 122.9)">GND</text>
<text x="43.6" y="122.8">C1</text>
<text x="108" y="121.5">Q1</text>
<text x="133.4" y="121.5">Q4</text>
<text x="172" y="121.5">SER</text>
<text x="179.9" y="122.4" transform="rotate(-90 179.9 122.4)">VCC</text>
<text x="183.5" y="124">QB</text>
<text x="183.6" y="121.5">QA</text>
<text x="43.6" y="127.7">100nF</text>
<text x="104.1" y="131.6">2N3904</text>
<text x="129.5" y="131.6">2N3904</text>
<text x="172" y="129.1">~{SRCLR}</text>
<text x="172" y="126.6">SRCLK</text>
<text x="183.5" y="126.6">QC</text>
<text x="183.5" y="129.1">QD</text>
<text x="183.6" y="131.6">QE</text>
<text x="172" y="134.2">RCLK</text>
<text x="172" y="136.7">~{OE}</text>
<text x="183.5" y="136.7">QG</text>
<text x="183.6" y="134.2">QF</text>
<text x="204.4" y="135.4">D1</text>
<text x="250.9" y="134.8">GND</text>
<text x="47.7" y="139.8">GND</text>
<text x="108" y="139.3">Q2</text>
<text x="133.4" y="139.3">Q5</text>
<text x="183.4" y="139.3">QH</text>
<text x="31.6" y="147.6">VCC</text>
<text x="104.1" y="149.4">2N3904</text>
<text x="129.5" y="149.4">2N3904</text>
<text x="179.9" y="145.5" transform="rotate(-90 179.9 145.5)">GND</text>
<text x="182.8" y="144.3">QH'</text>
<text x="184.1" y="148.1">U6</text>
<text x="14.4" y="153.2">BLM21AG102SN1D</text>
<text x="53.2" y="152.6">VCC</text>
<text x="177.2" y="155.1">GND</text>
<text x="197.5" y="155.8">R10</text>
<text x="17.5" y="159.6">0ZCJ0050FF2G</text>
<text x="35.6" y="158.3">L1</text>
<text x="108" y="157">Q3</text>
<text x="133.4" y="157">Q6</text>
<text x="197.5" y="160.8">R12</text>
<text x="197.5" y="158.3">R11</text>
<text x="202.6" y="157">100</text>
<text x="202.6" y="159.6">100</text>
<text x="17.9" y="165.9">J2</text>
<text x="35.6" y="162.1">F1</text>
<text x="52.9" y="166.8" transform="rotate(-90 52.9 166.8)">V3</text>
<text x="57.1" y="163.4">CH340C</text>
<text x="58.1" y="167.2">TXD</text>
<text x="197.5" y="165.9">R14</text>
<text x="197.5" y="163.4">R13</text>
<text x="202.6" y="167.2">100</text>
<text x="202.6" y="164.7">100</text>
<text x="202.6" y="162.1">100</text>
<text x="21.9" y="169.7">VBUS</text>
<text x="47.5" y="169.7">R232</text>
<text x="55.4" y="168.1" transform="rotate(-90 55.4 168.1)">VCC</text>
<text x="57.8" y="169.7">RXD</text>
<text x="141.6" y="169">GND</text>
<text x="197.5" y="168.5">R15</text>
<text x="202.6" y="169.7">100</text>
<text x="24" y="177.4">D-</text>
<text x="24" y="174.8">D+</text>
<text x="47.5" y="174.8">UD+</text>
<text x="47.5" y="177.4">UD-</text>
<text x="57.8" y="177.4">~{DSR}</text>
<text x="58.1" y="174.8">~{CTS}</text>
<text x="59.7" y="179.9">~{RI}</text>
<text x="21.1" y="180.6" transform="rotate(-90 21.1 180.6)">Shield</text>
<text x="23.6" y="183.7">USB_B</text>
<text x="23.7" y="180.6" transform="rotate(-90 23.7 180.6)">GND</text>
<text x="40.2" y="185.9" transform="rotate(-90 40.2 185.9)">100nF</text>
<text x="42.7" y="185.5" transform="rotate(-90 42.7 185.5)">C2</text>
<text x="57.8" y="182.4">~{DCD}</text>
<text x="58.1" y="185">~{DTR}</text>
<text x="70.7" y="183.7">100nF</text>
<text x="21" y="191.9">GND</text>
<text x="55.4" y="188.7" transform="rotate(-90 55.4 188.7)">GND</text>
<text x="58.1" y="187.5">~{RTS}</text>
<text x="58.4" y="191.3">U3</text>
<text x="71.1" y="186.2">C3</text>
<text x="120.7" y="186.3">H1</text>
<text x="120.7" y="188.7">MountingHole</text>
<text x="52.7" y="202.1">GND</text>
</g>
<g font-size="1.8" fill="#a90000">
<text x="168.9" y="23.9">14</text>
<text x="178.8" y="21.6" transform="rotate(-90 178.8 21.6)">16</text>
<text x="186.7" y="23.9">15</text>
<text x="242.5" y="22.6">1</text>
<text x="34" y="24.8" transform="rotate(-90 34 24.8)">7</text>
<text x="36.6" y="25.4" transform="rotate(-90 36.6 25.4)">20</text>
<text x="112.8" y="27.3" transform="rotate(-90 112.8 27.3)">2</text>
<text x="168.9" y="29">11</text>
<text x="187.3" y="26.4">1</text>
<text x="187.3" y="29">2</text>
<text x="242.5" y="25.1">2</text>
<text x="242.5" y="27.7">3</text>
<text x="19" y="30.2">21</text>
<text x="47" y="30.2">14</text>
<text x="47" y="32.8">15</text>
<text x="47" y="35.3">16</text>
<text x="123.8" y="32.8">1</text>
<text x="123.8" y="35.3">4</text>
<text x="168.9" y="31.5">10</text>
<text x="187.3" y="31.5">3</text>
<text x="187.3" y="34">4</text>
<text x="242.5" y="30.2">4</text>
<text x="242.5" y="32.8">5</text>
<text x="242.5" y="35.3">6</text>
<text x="47" y="37.8">17</text>
<text x="47" y="40.4">18</text>
<text x="123.8" y="37.8">3</text>
<text x="123.8" y="40.4">5</text>
<text x="168.9" y="36.6">12</text>
<text x="168.9" y="39.1">13</text>
<text x="187.3" y="36.6">5</text>
<text x="187.3" y="39.1">6</text>
<text x="187.3" y="41.7">7</text>
<text x="242.5" y="37.8">7</text>
<text x="242.5" y="40.4">8</text>
<text x="47" y="42.9">19</text>
<text x="47.6" y="45.5">9</text>
<text x="112.8" y="47.7" transform="rotate(-90 112.8 47.7)">6</text>
<text x="187.3" y="46.7">9</text>
<text x="241.9" y="45.5">10</text>
<text x="242.5" y="42.9">9</text>
<text x="47" y="48">10</text>
<text x="47" y="53.1">23</text>
<text x="178.8" y="51.5" transform="rotate(-90 178.8 51.5)">8</text>
<text x="241.9" y="48">11</text>
<text x="241.9" y="50.5">12</text>
<text x="241.9" y="53.1">13</text>
<text x="47" y="55.6">24</text>
<text x="47" y="58.2">25</text>
<text x="241.9" y="55.6">14</text>
<text x="241.9" y="58.2">15</text>
<text x="47" y="60.7">26</text>
<text x="47" y="63.2">27</text>
<text x="47" y="65.8">28</text>
<text x="241.9" y="60.7">16</text>
<text x="241.9" y="63.2">17</text>
<text x="241.9" y="65.8">18</text>
<text x="47.6" y="68.3">1</text>
<text x="178.8" y="69.9" transform="rotate(-90 178.8 69.9)">16</text>
<text x="47.6" y="73.4">2</text>
<text x="47.6" y="75.9">3</text>
<text x="168.9" y="77.2">11</text>
<text x="168.9" y="72.1">14</text>
<text x="186.7" y="72.1">15</text>
<text x="187.3" y="74.7">1</text>
<text x="187.3" y="77.2">2</text>
<text x="242.5" y="72.1">1</text>
<text x="242.5" y="74.7">2</text>
<text x="242.5" y="77.2">3</text>
<text x="47.6" y="78.5">4</text>
<text x="47.6" y="81">5</text>
<text x="47.6" y="83.6">6</text>
<text x="168.9" y="79.8">10</text>
<text x="187.3" y="79.8">3</text>
<text x="187.3" y="82.3">4</text>
<text x="242.5" y="79.8">4</text>
<text x="242.5" y="82.3">5</text>
<text x="47" y="86.1">11</text>
<text x="47" y="88.6">12</text>
<text x="168.9" y="84.8">12</text>
<text x="168.9" y="87.4">13</text>
<text x="187.3" y="84.8">5</text>
<text x="187.3" y="87.4">6</text>
<text x="187.3" y="89.9">7</text>
<text x="242.5" y="84.8">6</text>
<text x="242.5" y="87.4">7</text>
<text x="242.5" y="89.9">8</text>
<text x="47" y="91.2">13</text>
<text x="113.6" y="95.9">1</text>
<text x="121.3" y="95.9">2</text>
<text x="187.3" y="95">9</text>
<text x="241.9" y="95">10</text>
<text x="242.5" y="92.5">9</text>
<text x="34" y="98.5" transform="rotate(-90 34 98.5)">8</text>
<text x="178.8" y="99.7" transform="rotate(-90 178.8 99.7)">8</text>
<text x="241.9" y="97.5">11</text>
<text x="241.9" y="100.1">12</text>
<text x="241.9" y="102.6">13</text>
<text x="241.9" y="105.2">14</text>
<text x="241.9" y="107.7">15</text>
<text x="114.9" y="113.7" transform="rotate(-90 114.9 113.7)">3</text>
<text x="140.3" y="113.7" transform="rotate(-90 140.3 113.7)">3</text>
<text x="241.9" y="110.2">16</text>
<text x="241.9" y="112.8">17</text>
<text x="19" y="117.9">2</text>
<text x="26" y="117.9">3</text>
<text x="38.7" y="117.9">2</text>
<text x="52" y="117.9">1</text>
<text x="107.6" y="118.7">2</text>
<text x="133" y="118.7">2</text>
<text x="178.8" y="118.1" transform="rotate(-90 178.8 118.1)">16</text>
<text x="241.9" y="115.3">18</text>
<text x="19" y="120.4">1</text>
<text x="32.8" y="125.1" transform="rotate(-90 32.8 125.1)">1</text>
<text x="52" y="120.4">2</text>
<text x="114.9" y="121.3" transform="rotate(-90 114.9 121.3)">1</text>
<text x="140.3" y="121.3" transform="rotate(-90 140.3 121.3)">1</text>
<text x="168.9" y="125.5">11</text>
<text x="168.9" y="120.4">14</text>
<text x="186.7" y="120.4">15</text>
<text x="187.3" y="122.9">1</text>
<text x="187.3" y="125.5">2</text>
<text x="114.9" y="131.5" transform="rotate(-90 114.9 131.5)">3</text>
<text x="140.3" y="131.5" transform="rotate(-90 140.3 131.5)">3</text>
<text x="168.9" y="128">10</text>
<text x="187.3" y="128">3</text>
<text x="187.3" y="130.6">4</text>
<text x="107.6" y="136.5">2</text>
<text x="133" y="136.5">2</text>
<text x="168.9" y="133.1">12</text>
<text x="168.9" y="135.6">13</text>
<text x="187.3" y="133.1">5</text>
<text x="187.3" y="135.6">6</text>
<text x="196.2" y="137.8">1</text>
<text x="114.9" y="139.1" transform="rotate(-90 114.9 139.1)">1</text>
<text x="140.3" y="139.1" transform="rotate(-90 140.3 139.1)">1</text>
<text x="187.3" y="138.2">7</text>
<text x="187.3" y="143.3">9</text>
<text x="196.2" y="142.9">3</text>
<text x="203.8" y="142.9">2</text>
<text x="114.9" y="149.3" transform="rotate(-90 114.9 149.3)">3</text>
<text x="140.3" y="149.3" transform="rotate(-90 140.3 149.3)">3</text>
<text x="178.8" y="148" transform="rotate(-90 178.8 148)">8</text>
<text x="196.2" y="148">4</text>
<text x="107.6" y="154.3">2</text>
<text x="133" y="154.3">2</text>
<text x="114.9" y="156.9" transform="rotate(-90 114.9 156.9)">1</text>
<text x="140.3" y="156.9" transform="rotate(-90 140.3 156.9)">1</text>
<text x="51.8" y="163.2" transform="rotate(-90 51.8 163.2)">4</text>
<text x="54.4" y="163.8" transform="rotate(-90 54.4 163.8)">16</text>
<text x="62.8" y="166.1">2</text>
<text x="28.5" y="168.7">1</text>
<text x="28.5" y="173.7">3</text>
<text x="44.4" y="168.7">15</text>
<text x="45.1" y="173.7">5</text>
<text x="62.8" y="168.7">3</text>
<text x="62.8" y="173.7">9</text>
<text x="28.5" y="176.3">2</text>
<text x="45.1" y="176.3">6</text>
<text x="62.2" y="176.3">10</text>
<text x="62.2" y="178.8">11</text>
<text x="20.1" y="183.5" transform="rotate(-90 20.1 183.5)">5</text>
<text x="22.6" y="183.5" transform="rotate(-90 22.6 183.5)">4</text>
<text x="62.2" y="181.4">12</text>
<text x="62.2" y="183.9">13</text>
<text x="54.4" y="191.2" transform="rotate(-90 54.4 191.2)">1</text>
<text x="62.2" y="186.4">14</text>
</g>
<g font-size="1.8" fill="#0f0f0f">
<text x="208.3" y="23.6">C1R</text>
<text x="234.9" y="22.3">C1R</text>
<text x="208.3" y="26.1">C1G</text>
<text x="208.3" y="28.7">C1B</text>
<text x="234.9" y="27.4">C1B</text>
<text x="234.9" y="29.9">C2R</text>
<text x="234.9" y="24.9">C1G</text>
<text x="208.3" y="31.2">C2R</text>
<text x="208.3" y="33.8">C2G</text>
<text x="234.9" y="35">C2B</text>
<text x="234.9" y="32.5">C2G</text>
<text x="208.3" y="38.8">C3R</text>
<text x="208.3" y="36.3">C2B</text>
<text x="208.3" y="41.4">C3G</text>
<text x="234.9" y="37.6">C3R</text>
<text x="234.9" y="40.1">C3G</text>
<text x="208.3" y="46.5">C4R</text>
<text x="208.3" y="43.9">C3B</text>
<text x="234.9" y="47.7">SW_C</text>
<text x="234.9" y="42.6">C3B</text>
<text x="234.9" y="45.2">C4R</text>
<text x="208.3" y="49">C4G</text>
<text x="208.3" y="51.5">C4B</text>
<text x="234.9" y="50.3">SW_1</text>
<text x="234.9" y="52.8">SW_2</text>
<text x="208.3" y="59.2">C5B</text>
<text x="208.3" y="54.1">C5R</text>
<text x="208.3" y="56.6">C5G</text>
<text x="234.9" y="55.3">SW_3</text>
<text x="234.9" y="57.9">SW_4</text>
<text x="208.3" y="64.2">C6G</text>
<text x="208.3" y="61.7">C6R</text>
<text x="234.9" y="63">SW_6</text>
<text x="234.9" y="65.5">SW_7</text>
<text x="234.9" y="60.4">SW_5</text>
<text x="208.3" y="71.9">C7G</text>
<text x="208.3" y="66.8">C6B</text>
<text x="208.3" y="69.3">C7R</text>
<text x="234.9" y="71.9">C4G</text>
<text x="208.3" y="74.4">C7B</text>
<text x="234.9" y="74.4">C4B</text>
<text x="234.9" y="76.9">C5R</text>
<text x="234.9" y="79.5">C5G</text>
<text x="234.9" y="82">C5B</text>
<text x="234.9" y="84.6">C6R</text>
<text x="234.9" y="89.6">R5</text>
<text x="234.9" y="87.1">R6</text>
<text x="234.9" y="92.2">R4</text>
<text x="234.9" y="99.8">R2</text>
<text x="234.9" y="97.3">R3</text>
<text x="234.9" y="102.3">R1</text>
<text x="234.9" y="107.4">C7G</text>
<text x="234.9" y="104.9">C7B</text>
<text x="234.9" y="112.5">C6B</text>
<text x="234.9" y="110">C7R</text>
<text x="234.9" y="115">C6G</text>
<text x="234.9" y="129">SW_1</text>
<text x="234.9" y="131.5">SW_2</text>
<text x="234.9" y="126.5">SW_C</text>
<text x="234.9" y="134.1">SW_3</text>
<text x="234.9" y="136.6">SW_4</text>
<text x="234.9" y="139.2">SW_5</text>
<text x="234.9" y="141.7">SW_6</text>
<text x="234.9" y="144.2">SW_7</text>
<text x="209.5" y="155.7">R1</text>
<text x="209.5" y="160.8">R3</text>
<text x="209.5" y="158.2">R2</text>
<text x="209.5" y="163.3">R4</text>
<text x="209.5" y="165.8">R5</text>
<text x="28.5" y="173.7">3 D+</text>
<text x="209.5" y="168.4">R6</text>
<text x="28.5" y="176.3">2 D-</text>
</g>
<g font-size="1.4" fill="#840000">
<text x="151.4" y="30">SRCLK</text>
<text x="153.3" y="24.9">DATA</text>
<text x="151.4" y="32.5">~{SRCLR}</text>
<text x="152.4" y="37.6">RCLK</text>
<text x="154.3" y="40.1">~{OE}</text>
</g>
</svg>
